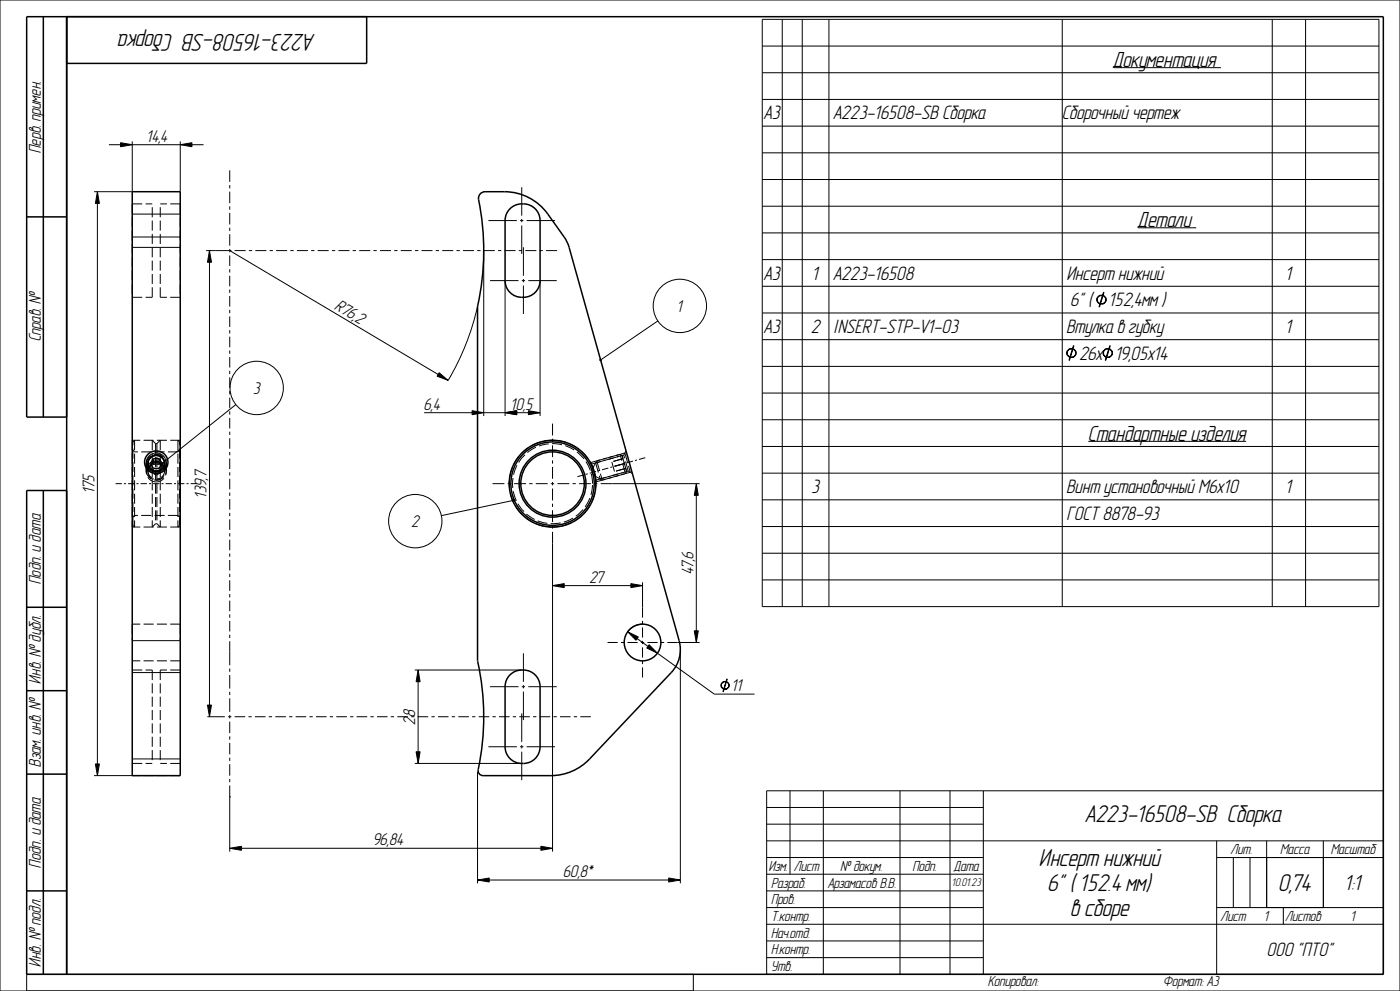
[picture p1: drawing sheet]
<svg xmlns="http://www.w3.org/2000/svg" width="420mm" height="297mm" viewBox="0 0 420 297" stroke-linecap="round" stroke-linejoin="round" font-family="sans-serif">
<g fill="#000">
<path d="M29.2 57.5l.6 3.5h-1.2zM36.2 42.8l3.5 .6-3.5 .6zM54.1 43.4l3.5-.6v1.2zM62.8 75.1l.6 3.5h-1.2zM329.2 89.1a1.42 1.42 0 0 1 1.9-.5 1.42 1.42 0 0 1 .6 1.9l-.5 .5-.3 .1v-.1a1.21 1.21 0 0 0 .8-1.2 1.21 1.21 0 0 0-.8-1.2h-.9a1.21 1.21 0 0 0-.9 1.2 1.21 1.21 0 0 0 .9 1.2v.1a1.39 1.39 0 0 1-.8-2zM330 91h.9v.1h-.9zM331 87.6h.2l-1.3 4.4h-.2zM131.7 111.7l2.7 2.3-3.3-1.3zM180 107.8l.3-.1v.4l-.3-.1zM320.7 104.6a1.41 1.41 0 0 1 1.7 .2 1.41 1.41 0 0 1 .3 1.7l-.5 .5-.4 .1v-.1a1.21 1.21 0 0 0 .9-1.2 1.21 1.21 0 0 0-.9-1.2h-.8a1.21 1.21 0 0 0-.9 1.2 1.21 1.21 0 0 0 .9 1.2v.1a1.35 1.35 0 0 1-1-1.1 1.35 1.35 0 0 1 .7-1.4zM321 107h.8v.1h-.8zM322 103.6h.2l-1.4 4.4h-.1z"/>
<path d="M331.6 104.6a1.41 1.41 0 0 1 1.7 .2 1.41 1.41 0 0 1 .3 1.7l-.5 .5-.4 .1v-.1a1.21 1.21 0 0 0 .9-1.2 1.21 1.21 0 0 0-.9-1.2h-.8a1.21 1.21 0 0 0-.9 1.2 1.21 1.21 0 0 0 .9 1.2v.1a1.35 1.35 0 0 1-1-1.1 1.35 1.35 0 0 1 .7-1.4zM331.9 107h.8v.1h-.8zM332.9 103.6h.2l-1.4 4.4h-.1zM48.4 138.8l.4-.1v.4l-.4-.1zM141.6 123.1l3.5 .6-3.5 .6zM151.5 123.7l3.5-.6v1.2zM158.5 123.1l3.5 .6-3.5 .6zM154.1 149.8l.3-.1v.4l-.3-.1zM208.9 145l.6 3.5h-1.2zM165.8 175.5l3.5-.6v1.2zM189.3 174.9l3.5 .6-3.5 .6zM188.3 189.3l3.2 1.6-.7 1z"/>
<path d="M194.7 193.2l2.5 2.6-3.2-1.6zM208.3 189.1h1.2l-.6 3.5zM62.2 211.3h1.2l-.6 3.5zM125.4 200.8l.6 3.5h-1.2zM216.9 204.4a1.23 1.23 0 0 1 1.5 .1 1.23 1.23 0 0 1 .2 1.5l-.7 .6a1.17 1.17 0 0 0 .7-1.1 1.17 1.17 0 0 0-.7-1.1h-.7a1.17 1.17 0 0 0-.8 1.1 1.17 1.17 0 0 0 .8 1.1 1.18 1.18 0 0 1-.9-1 1.18 1.18 0 0 1 .6-1.2zM217.2 206.4l.7 .2zM218 203.5l-1.1 3.8zM28.6 229h1.2l-.6 3.5zM124.8 225.3h1.2l-.6 3.5zM68.9 254.2l3.5-.6v1.2zM162.3 253.6l3.5 .6-3.5 .6zM143.3 263.7l3.5-.6v1.2z"/>
<path d="M200.6 263.1l3.5 .6-3.5 .6z"/>
</g>
<g fill="none" stroke="#000" stroke-width=".3">
<path d="M0 0h420v297h-420zM228.7 5.8h185v176h-185zM228.7 13.8h185M234.7 5.8v176M240.7 5.8v176M248.7 5.8v176M318.7 5.8v176M381.7 5.8v176M391.7 5.8v176M228.7 21.8h185M228.7 29.8h185M228.7 37.8h185"/>
<path d="M334.1 20.3h32.2M29.2 57.5l.6 3.5h-1.2zM32.7 43.4h3.5M36.2 42.8l3.5 .6-3.5 .6zM39.7 42.4v15.1h-11.5M39.7 43.4h14.4M54.1 43.4l3.5-.6v1.2zM54.1 42.4v15.1M57.6 43.4h3.5M228.7 45.8h185M228.7 53.8h185M29.2 61v168"/>
<path d="M39.7 74.1h14.4M39.7 71h14.4M39.7 64.2h14.4M61.8 75.1h2.9M62.8 75.1l.6 3.5h-1.2zM62.8 78.6v132.7M68.9 75.1l62.5 37.1M145.1 75.1v49.6M228.7 61.8h185M228.7 69.8h185M228.7 77.8h185M341.5 68.3h17.4"/>
<path d="M143.3 91.7a76.2 76.2 0 0 1-8.9 22.3M151.5 84.1v40.6M162 84.1v40.6M197.3 96.2l-16.9 11.5M228.7 85.8h185M228.7 93.8h185M329.2 89.1a1.42 1.42 0 0 1 1.9-.5 1.42 1.42 0 0 1 .6 1.9l-.5 .5-.3 .1v-.1a1.21 1.21 0 0 0 .8-1.2 1.21 1.21 0 0 0-.8-1.2h-.9a1.21 1.21 0 0 0-.9 1.2 1.21 1.21 0 0 0 .9 1.2v.1a1.39 1.39 0 0 1-.8-2zM330 91h.9v.1h-.9zM331 87.6h.2l-1.3 4.4h-.2zM131.7 111.7l2.7 2.3-3.3-1.3zM180 107.8l.3-.1v.4l-.3-.1zM228.7 101.8h185"/>
<path d="M228.7 109.8h185M228.7 117.8h185M320.7 104.6a1.41 1.41 0 0 1 1.7 .2 1.41 1.41 0 0 1 .3 1.7l-.5 .5-.4 .1v-.1a1.21 1.21 0 0 0 .9-1.2 1.21 1.21 0 0 0-.9-1.2h-.8a1.21 1.21 0 0 0-.9 1.2 1.21 1.21 0 0 0 .9 1.2v.1a1.35 1.35 0 0 1-1-1.1 1.35 1.35 0 0 1 .7-1.4zM321 107h.8v.1h-.8zM322 103.6h.2l-1.4 4.4h-.1zM331.6 104.6a1.41 1.41 0 0 1 1.7 .2 1.41 1.41 0 0 1 .3 1.7l-.5 .5-.4 .1v-.1a1.21 1.21 0 0 0 .9-1.2 1.21 1.21 0 0 0-.9-1.2h-.8a1.21 1.21 0 0 0-.9 1.2 1.21 1.21 0 0 0 .9 1.2v.1a1.35 1.35 0 0 1-1-1.1 1.35 1.35 0 0 1 .7-1.4zM331.9 107h.8v.1h-.8zM332.9 103.6h.2l-1.4 4.4h-.1zM48.4 138.8l.4-.1v.4l-.4-.1zM70.8 121.3l-22 17.5M127.3 123.7h14.3M141.6 123.1l3.5 .6-3.5 .6z"/>
<path d="M145.1 123.7h6.4M151.5 123.7l3.5-.6v1.2zM155 123.7h7M158.5 123.1l3.5 .6-3.5 .6zM183.7 139.9l-.6 .2M186.2 139.2l-1.9 .6M187.4 138.9l-.6 .2M189.9 138.2l-1.9 .5M191.1 137.9l-.6 .1M193.6 137.2l-1.9 .5M228.7 125.8h185M228.7 133.8h185"/>
<path d="M326.5 132.3h47.3M154 150l-21.6 4.5M154.1 149.8l.3-.1v.4l-.3-.1zM175.1 142.3l-1.9 .6M176.3 142l-.6 .2M178.8 141.3l-1.9 .5M180 141l-.6 .1M182.5 140.3l-1.9 .5M183.8 145h26.1M208.9 145l.6 3.5h-1.2zM208.9 148.5v40.6M228.7 141.8h185"/>
<path d="M228.7 149.8h185M228.7 157.8h185M165.8 175.5l3.5-.6v1.2zM165.8 163v92.2M169.3 175.5h20M189.3 174.9l3.5 .6-3.5 .6zM192.8 174.5v7.6M228.7 165.8h185M228.7 173.8h185M188.3 189.3l3.2 1.6-.7 1zM191.1 191.4l3.3 2.3M192.8 187.1l-2.2 .4-1.3 .8-1 1"/>
<path d="M194.7 193.2l2.5 2.6-3.2-1.6zM197.2 195.8l17.1 12.2h12M203.3 192.6h6.6M204.1 194.7v70M208.3 189.1h1.2l-.6 3.5zM62.2 211.3h1.2l-.6 3.5zM124.4 200.8h32.1M125.4 200.8l.6 3.5h-1.2zM125.4 204.3v21M216.9 204.4a1.23 1.23 0 0 1 1.5 .1 1.23 1.23 0 0 1 .2 1.5l-.7 .6a1.17 1.17 0 0 0 .7-1.1 1.17 1.17 0 0 0-.7-1.1h-.7a1.17 1.17 0 0 0-.8 1.1 1.17 1.17 0 0 0 .8 1.1 1.18 1.18 0 0 1-.9-1 1.18 1.18 0 0 1 .6-1.2zM217.2 206.4l.7 .2zM218 203.5l-1.1 3.8z"/>
<path d="M28.2 232.5h11.5M28.6 229h1.2l-.6 3.5zM68.9 238.9v16.3M124.4 228.8h32.1M124.8 225.3h1.2l-.6 3.5zM143.3 231.3v33.4M230 237h185v55h-185zM237 237v25M247 237v55M270 237v55M285 237v55M295 237v55"/>
<path d="M68.9 254.2l3.5-.6v1.2zM72.4 254.2h89.9M162.3 253.6l3.5 .6-3.5 .6zM230 242h65M230 247h65M230 252h185M230 257h65M365 257h50M365 252v40M370 257v15M375 257v15M380 252v20"/>
<path d="M397 252v20M143.3 263.7l3.5-.6v1.2zM146.8 263.7h53.8M200.6 263.1l3.5 .6-3.5 .6zM230 262h65M230 267h65M230 272h65M230 277h185M365 272h50M385 272v5M8 297v-5h200v5M230 282h65"/>
<path d="M230 287h65"/>
<circle cx="204" cy="91.7" r="8"/>
<circle cx="77" cy="116.3" r="8"/>
<circle cx="46.9" cy="138.6" r="2.94"/>
<circle cx="124.6" cy="156.2" r="8"/>
</g>
<g fill="none" stroke="#000" stroke-width=".45">
<path d="M13 5v120M20 5v287M110 5v14h-90M8 65h12M20 125h-12v-120h407v287h-407v-145h12M44.4 138.8l.2 .9 .5 .8 .8 .5 1 .2 .9-.2 .8-.5 .6-.8 .2-.9M44.4 138.8l.2-.9 .5-.8 .8-.5 1-.2 .9 .2 .8 .5 .6 .8 .2 .9M44.4 138.8l.2-.9 .6-.7 .8-.5 .9-.2 .9 .2 .8 .5 .5 .7 .3 .9M46 137.5v.9M46 138.4l-.6 1M47.7 137.5l.9 1.4-.8 1.5h-1.8l-.9-1.5 .9-1.4M47.7 137.5v.9"/>
<path d="M47.7 138.4h-1.7M47.7 138.4l.6 1M47.7 137.5h-1.7M13 147v145M8 182h12M39.7 192v-134.5h14.4v134.5M203.7 192l-33-117.9-1.1-2.6-5.3-7.3a16 16 0 0 0-13-6.7h-5.8a2 2 0 0 0-1.9 2.4 77.1 77.1 0 0 1-.3 32.1v105.9a80.2 80.2 0 0 1 .2 33.4l.5 .8 .9 .4h20.4M8 207h12M8 232h12M8 267h12"/>
<circle cx="46.9" cy="138.6" r="3.4"/>
<circle cx="165.8" cy="145" r="12.5"/>
<circle cx="165.8" cy="145" r="10"/>
<circle cx="165.8" cy="145" r="9.5"/>
</g>
<g fill="none" stroke="#000" stroke-width=".3" stroke-dasharray="3 1" stroke-linecap="butt">
<path d="M39.9 132.5l.5-.5M40.4 135.4l-.5-.5M40.4 132v26M43.9 139.1l.2-1.2 .7-.9 .9-.6 1.2-.2 1.1 .2 1 .6 .6 .9 .3 1.1M43.9 139.1l.2 1.1 .7 .9 .9 .6 1.2 .2 1.1-.2 1-.6 .6-.9 .3-1.1M44.4 138.9l.2 .9 .5 .8 .8 .5 1 .2 .9-.2 .8-.5 .6-.8 .2-.9M44.4 138.8v.1M44.6 139.7l1-.8 1.3-.2M45.1 138.9v1M45.1 139.9l.3-.5M45.5 139.5l-.7 .6M45.7 132v26"/>
<path d="M45.7 132l1 1M46.7 133v24M46.7 133h.4M46.9 138.7l1.3 .2 1 .8M46.9 139.1l-1.4 .4M47.1 133l1-1M47.1 133v24M48.1 132v26M48.3 139.5l-1.4-.4M48.3 139.4l.3 .5M48.6 139.9l-.8 1.4M48.6 138.9v1"/>
<path d="M49.2 139.7l.7 1.4-.3 1.6-1.1 1.2-1.6 .5M49.4 138.9v-.1M53.4 132v26M53.4 135.4l.5-.5M53.9 132.5l-.5-.5M177.1 138.7l10.4-2.9M177.1 138.7l1.2 2.8 .5 2.9M177.4 139.1l9.7-2.7M179 138.1l1.7 5.8M186 136.2l.6 .3M186.9 137.5l-3.4 .9M187.1 136.4l.7-1.3"/>
<path d="M187.3 138.9l-3.4 1M187.5 135.8l1.6 5.7M39.9 157.5v-25M39.9 157.5l.5 .5M40.4 154.5l-.5 .5M43.9 141.4v-2.8M43.9 141l.2 1.1 .7 1 .9 .6 1.2 .2 1.1-.2 1-.7 .6-.9 .3-1.1M44.4 141.4v-2.6M44.4 141.4l.2 1 .5 .8 .8 .5 1 .2M44.8 140.1l-.4 1.3M45.7 158l1-1M46 140.4v.9"/>
<path d="M46 141.3l-.9-1.4M46.1 141.6l.2 .5 .6 .2 .5-.2 .2-.5M46.7 157h.4M46.9 143.9l.9-.2 .8-.5 .6-.8 .2-1M46.9 144.4l-1.7-.5-1-1.2-.3-1.6 .7-1.4M47.1 157l1 1M47.6 141.6l-.2-.5-.5-.2-.6 .2-.2 .5M47.8 140.4v.9M47.8 141.3h-1.8M49 140.1l-.7-.6M49.4 141.4l-.4-1.3M49.4 141.4v-2.6"/>
<path d="M49.9 141l-.3-1.1-.6-.9-1-.7-1.1-.2-1.2 .2-.9 .7-.7 .9-.2 1.1M49.9 141.4v-2.8M53.4 154.5l.5 .5M53.9 157.5l-.5 .5M53.9 157.5v-25M177.5 140.9l1.5-2.8M177.5 140.9l.4 1.4M177.8 145a12 12 0 0 0-17.6-10.7 12 12 0 0 0-1.2 20.6 12 12 0 0 0 18.7-8.5l.1-1.4M177.9 142.3l2.8 1.6M178.7 143.9l9.8-2.7M178.8 144.4l10.3-2.9M178.8 144.4l-.5-2.9-1.2-2.8"/>
<path d="M178.8 145a13 13 0 0 0-19.1-11.5 13 13 0 0 0-1.2 22.2 13 13 0 0 0 20.2-9.3l.1-1.4M184.4 141.3l-.9-2.9M187.6 141.9l.4-.6M187.6 141.9l-1.6-5.7M187.7 140.4l-3.3 .9M188 141.3l-1.4-4.8M188.5 141.2l1.2 .7M188.5 141.2l-1.4-4.8M54.1 232.5h-14.4"/>
</g>
<!-- layer: AXES -->
<g fill="none" stroke="#000" stroke-width=".3">
<path d="M68.9 51.1v3.4M68.9 55.5v1M68.9 57.4v3.5M156.5 56.1v8.5M64.7 75.1h4.7M68.9 61.9v.9M68.9 63.8v3.5M68.9 68.2v1M68.9 70.2v3.4M68.9 74.6v1M68.9 76.6v3.1M70.4 75.1h3.3"/>
<path d="M74.7 75.1h.9M76.6 75.1h3.3M80.9 75.1h1M82.8 75.1h3.3M87.1 75.1h1M89.1 75.1h3.3M93.3 75.1h1M95.3 75.1h3.3M99.6 75.1h1M101.5 75.1h3.3M105.8 75.1h1M107.8 75.1h3.3"/>
<path d="M112 75.1h1M114 75.1h3.3M118.3 75.1h.9M120.2 75.1h3.3M124.5 75.1h1M126.4 75.1h3.3M130.7 75.1h1M132.7 75.1h3.3M137 75.1h.9M138.9 75.1h3.3M143.2 75.1h1M145.1 75.1h3.3"/>
<path d="M146.5 66.1h8.6M149.4 75.1h1M151.4 75.1h3.3M155.6 75.1h1M156 66.1h1M156.5 65.6v1M156.5 67.6v8.5M157 74.1v8.5M157.6 75.1h3.3M158 66.1h8.5M161.9 75.1h.9M163.8 75.1h3.3"/>
<path d="M68.9 80.7v1M68.9 82.7v3.1M68.9 86.8v1M68.9 88.7v3.2M68.9 92.9v.9M68.9 94.8v3.2M68.9 99v.9M147 84.1h8.6M156.5 84.1h1M157 83.6v1M157 85.6v8.5M158.5 84.1h8.5"/>
<path d="M68.9 100.9v3.2M68.9 105v1M68.9 107v3.1M68.9 111.1v1M68.9 113.1v3.1M68.9 117.2v1M68.9 119.2v3.1M68.9 123.3v1M68.9 125.2v3.2M68.9 129.4v1M68.9 131.3v3.2M68.9 135.5v.9"/>
<path d="M68.9 137.4v3.2M165.8 127v3.5M165.8 131.5v1M165.8 133.4v3.6M165.8 138v1M165.8 139.9v3.6M34.7 145h1.9M37.2 145h.6M38.4 145h1.9M40.9 145h.7M42.2 145h1.9M44.7 145h.6"/>
<path d="M45.9 145h1.9M48.4 145h.7M49.7 145h1.9M52.2 145h.6M53.4 145h1.9M55.9 145h.7M57.2 145h1.9M68.9 141.5v1M68.9 143.5v3.1M68.9 147.6v1M68.9 149.6v3.1M68.9 153.7v1"/>
<path d="M68.9 155.7v3.1M68.9 159.8v1M147.8 145h3.5M152.3 145h1M154.3 145h3.5M158.8 145h1M160.7 145h3.6M165.3 145h1M165.8 144.5v.9M165.8 146.4v3.6M165.8 151v.9M165.8 152.9v3.6"/>
<path d="M165.8 157.4v1M165.8 159.4v3.6M167.2 145h3.6M171.8 145h.9M173.7 145h3.6M178.3 145h.9M180.2 145h3.6M68.9 161.8v3.1M68.9 165.9v1M68.9 167.8v3.2M68.9 172v.9M68.9 173.9v3.2"/>
<path d="M68.9 178v1M39.7 192h14.4M68.9 180v3.2M68.9 184.1v1M68.9 186.1v3.1M68.9 190.2v1M68.9 192.2v7.2M157 195.8v8.5M182.3 192.6h3M186.3 192.6h1M188.2 192.6h3.1M192.3 192.6h1"/>
<path d="M192.8 182.1v3M192.8 186.1v1M192.8 188v3.1M192.8 192.1v.9M192.8 194v3.1M192.8 198v1M194.2 192.6h3.1M198.3 192.6h.9M200.2 192.6h3.1M39.7 201.6h14.4M62.2 214.8h5.3M68.4 214.8h1"/>
<path d="M68.9 200.4v.9M68.9 202.3v4.1M68.9 207.3v1M68.9 209.3v4M68.9 214.3v1M68.9 216.3v3.4M70.4 214.8h3.2M74.5 214.8h1M76.5 214.8h3.2M80.6 214.8h1M82.6 214.8h3.2M86.7 214.8h1"/>
<path d="M88.7 214.8h3.2M92.8 214.8h1M94.8 214.8h3.2M98.9 214.8h1M100.9 214.8h3.2M105 214.8h1M107 214.8h3.2M111.1 214.8h1M113.1 214.8h3.2M117.2 214.8h1M119.2 214.8h3.2M123.3 214.8h1"/>
<path d="M125.3 214.8h3.2M129.4 214.8h1M131.4 214.8h3.2M135.5 214.8h1M137.5 214.8h3.2M141.6 214.8h1M143.6 214.8h3.2M147 205.8h8.6M147.7 214.8h1M149.7 214.8h3.2M153.8 214.8h1M155.8 214.8h3.2"/>
<path d="M156.5 213.8v8.5M156.5 205.8h1M157 205.3v1M157 207.3v8.5M158.5 205.8h8.5M159.9 214.8h1M161.9 214.8h3.2M166 214.8h1M168 214.8h3.2M172.1 214.8h1M174.1 214.8h3.2M192.8 200v3.1"/>
<path d="M39.7 227.4h14.4M68.9 238.9h.1M68.9 220.7v1M68.9 222.6v3.5M68.9 227.1v1M68.9 229v3.5M68.9 233.5v.9M68.9 235.4v3.5M146.5 223.8h8.6M156 223.8h1M156.5 223.3v1M156.5 225.3v8.5"/>
<path d="M158 223.8h8.5"/>
</g>
<g fill="none" stroke="#000" stroke-width=".45">
<path d="M153.3 62.3a5.3 5.3 0 0 1 5.6-.8 5.3 5.3 0 0 1 3.1 4.6v18a5.3 5.3 0 0 1-5.2 5 5.3 5.3 0 0 1-5.3-5v-18a5 5 0 0 1 1.8-3.8zM39.7 192v40.5h14.4v-40.5M203.7 192a10 10 0 0 1-2.3 9.6l-24.5 25.8a16 16 0 0 1-11.6 5.1M152.7 202.6a5.3 5.3 0 0 1 5.8-1.6 5.3 5.3 0 0 1 3.5 4.8v18a5.3 5.3 0 0 1-5.2 5 5.3 5.3 0 0 1-5.3-5v-18a5 5 0 0 1 1.2-3.2z"/>
<circle cx="165.8" cy="145" r="13"/>
<circle cx="192.8" cy="192.6" r="5.5"/>
</g>
<g fill="none" stroke="#000" stroke-width=".3" stroke-dasharray="3 1" stroke-linecap="butt">
<path d="M39.7 61.1v28M39.7 61.1h6M54.1 61.1v28M54.1 61.1h-6M39.7 89.1h6M45.7 89.1v-28M48.1 89.1v-28M54.1 89.1h-6M39.7 132v26M53.4 135.4h-13M54.1 132v26M54.1 132h-14.4"/>
<path d="M53.4 154.5h-13M54.1 158h-14.4M39.7 187.1v4.9M54.1 198.1h-14.4M54.1 187.1h-14.4M54.1 187.1v4.9M39.7 200.8h6M45.7 200.8v28M48.1 200.8v28M54.1 200.8h-6M39.7 228.8h6M54.1 228.8h-6"/>
</g>
<!-- layer: STD_FH_DATUMS -->
<path d="M179 138.1l7-1.9M43.9 141v-1.9M49.9 141v-1.9M180.7 143.9l6.9-2" fill="none" stroke="#000" stroke-width=".3" stroke-dasharray="3 1" stroke-linecap="butt"/>
<!-- layer: STD_FH_THREAD -->
<g fill="none" stroke="#000" stroke-width=".3" stroke-dasharray="3 1" stroke-linecap="butt">
<path d="M44.4 138.9l.4 1.4 1.1 .8 1.5 .2 .9-.4 .6-.6M44.4 138.8v.1M44.7 139.9l-.3 1.3M45.3 139.3l-.6 .6M48.4 139.2l-1.5-.5-1.6 .6M49 139.9l-.6-.7M49.4 138.9v-.1M178.7 138.7l7.9-2.2M178.7 138.7l1.3 4.9M186.6 136.5l1.4 4.8M44.4 141.1v-2.2M44.4 141.2l.4 1.3 1.1 .9 1.5 .1 .9-.4 .6-.6"/>
<path d="M48.9 142.5l.5-1.4M48.9 140.3l.5-1.4M49.4 141.1l-.4-1.2M49.4 141.1v-2.2M180 143.6l8-2.3"/>
</g>
<path d="M44.4 138.8l.5-1.4 .8-.6 .9-.3 1 .1 .9 .5 .6 .8 .3 .9" fill="none" stroke="#000" stroke-width=".3"/>
<g font-size="7.3">
<text x="94.3" y="10.1" transform="rotate(-180 94.3 10.1)">A223-16508-SB Сборка</text>
<text x="325.7" y="246.4">A223-16508-SB Сборка</text>
<text x="311.8" y="259.5">Инсерт нижний</text>
<text x="314.5" y="267">6&quot; ( 152.4 мм)</text>
<text x="383.7" y="267">0,74</text>
<text x="321.2" y="274.5">в сборе</text>
</g>
<g font-size="6.6">
<text x="334.1" y="20.1">Документация</text>
<text x="341.5" y="68.1">Детали</text>
<text x="326.5" y="132.1">Стандартные изделия</text>
<text x="403.6" y="266.8">1:1</text>
</g>
<g font-size="5.9">
<text x="229.2" y="35.8">А3</text>
<text x="250" y="35.8">A223-16508-SB Сборка</text>
<text x="318.7" y="35.8">Сборочный чертеж</text>
<text x="229.2" y="83.8">А3</text>
<text x="243.8" y="83.8">1</text>
<text x="250" y="83.8">A223-16508</text>
<text x="320" y="83.8">Инсерт нижний</text>
<text x="385.8" y="83.8">1</text>
<text x="321.3" y="91.8">6&quot; (</text>
<text x="332.9" y="91.8">152,4мм )</text>
<text x="229.2" y="99.8">А3</text>
<text x="243.4" y="99.8">2</text>
<text x="250" y="99.8">INSERT-STP-V1-03</text>
<text x="320" y="99.8">Втулка в губку</text>
<text x="385.8" y="99.8">1</text>
<text x="323.8" y="107.8">26x 19,05x14</text>
<text x="243.4" y="147.8">3</text>
<text x="320" y="147.8">Винт установочный M6x10</text>
<text x="385.8" y="147.8">1</text>
<text x="320" y="155.8">ГОСТ 8878-93</text>
<text x="380.1" y="286.5">ООО &quot;ПТО&quot;</text>
</g>
<g font-size="5.1">
<text x="12.3" y="45.9" transform="rotate(-90 12.3 45.9)">Перв. примен.</text>
<text x="44.1" y="42.5">14,4</text>
<text x="100.3" y="92.7" transform="rotate(31 100.3 92.7)">R76,</text>
<text x="203.2" y="93.4">1</text>
<text x="106.2" y="96.2" transform="rotate(31 106.2 96.2)">2</text>
<text x="12.3" y="102.3" transform="rotate(-90 12.3 102.3)">Справ. №</text>
<text x="75.9" y="118">3</text>
<text x="127.3" y="122.8">6,4</text>
<text x="153.3" y="122.8">10,5</text>
<text x="28.3" y="147.9" transform="rotate(-90 28.3 147.9)">175</text>
<text x="62" y="149.3" transform="rotate(-90 62 149.3)">139,7</text>
<text x="123.4" y="157.9">2</text>
<text x="208" y="172.1" transform="rotate(-90 208 172.1)">47,6</text>
<text x="12.3" y="175" transform="rotate(-90 12.3 175)">Подп. и дата</text>
<text x="176.8" y="174.6">27</text>
<text x="12.3" y="204.9" transform="rotate(-90 12.3 204.9)">Инв. № дубл.</text>
<text x="219.6" y="207.1">11</text>
<text x="124.6" y="217.2" transform="rotate(-90 124.6 217.2)">28</text>
<text x="12.3" y="229.8" transform="rotate(-90 12.3 229.8)">Взам. инв. №</text>
<text x="112.2" y="253.4">96,84</text>
<text x="12.3" y="260" transform="rotate(-90 12.3 260)">Подп. и дата</text>
<text x="169.1" y="262.9">60,8*</text>
<text x="12.3" y="289.9" transform="rotate(-90 12.3 289.9)">Инв. № подл.</text>
</g>
<g font-size="4.4">
<text x="369.2" y="256">Лит.</text>
<text x="384.1" y="256">Масса</text>
<text x="399.3" y="256">Масштаб</text>
<text x="230.6" y="261">Изм.</text>
<text x="238.2" y="261">Лист</text>
<text x="252.2" y="261">№ докум.</text>
<text x="273.9" y="261">Подп.</text>
<text x="286.3" y="261">Дата</text>
<text x="231.4" y="266">Pазраб.</text>
<text x="248.4" y="266">Арзамасов В.В.</text>
<text x="231.4" y="271">Пров.</text>
<text x="231.4" y="276">Т.контр.</text>
<text x="231.4" y="281">Нач.отд.</text>
<text x="366.2" y="276">Лист</text>
<text x="379.4" y="276">1</text>
<text x="385.6" y="276">Листов</text>
<text x="405.4" y="276">1</text>
<text x="231.4" y="286">Н.контр.</text>
<text x="231.4" y="291">Утв.</text>
<text x="296.5" y="295.5">Копировал:</text>
<text x="349" y="295.5">Формат: А3</text>
</g>
<text font-size="3.4" x="285.6" y="265.7">10.01.23</text>
</svg>
